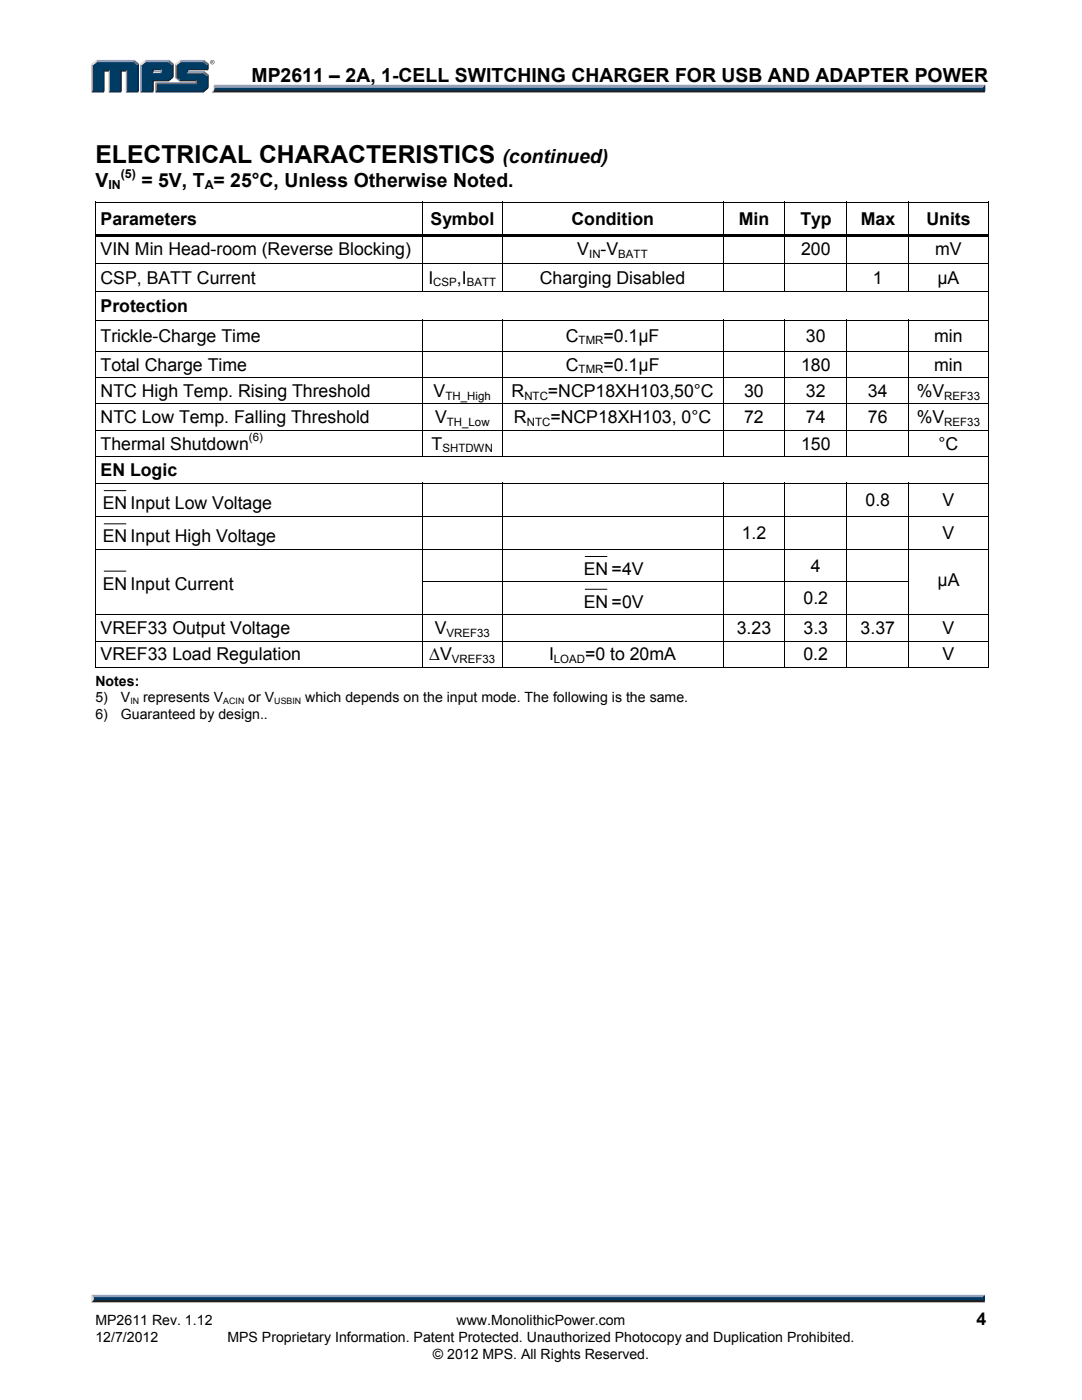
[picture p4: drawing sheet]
<svg xmlns="http://www.w3.org/2000/svg" width="216mm" height="279mm" viewBox="0 0 216 279" stroke-linecap="round" stroke-linejoin="round" font-family="sans-serif">
<path d="M18.7 259.2h177.4l.4 .7h-178.3z" fill="#231f20"/>
<path d="M18.3 258.4h178.2l-.4 .8h-177.4z" fill="#94a0b9"/>
<path d="M196.5 258.4v1.5l-.4-.4v-.6z" fill="#001339"/>
<path d="M18.7 258.9h177.4v.6h-177.4z" fill="#003b63"/>
<path d="M18.2 258.4l.5 .5v.5l-.5 .5z" fill="#dcddde"/>
<path d="M42.7 16.9h153.9l-.4 .7h-153.4z" fill="#94a0b9"/>
<path d="M42.8 17.6h153.4l.4 .6h-154.3l.4-.2z" fill="#231f20"/>
<path d="M196.2 17.3l.4-.4v1.3l-.4-.4z" fill="#001339"/>
<path d="M42.9 17.3h153.3v.5h-153.4z" fill="#003b63"/>
<path d="M42.7 16.9l.2 .5a.79 .79 0 0 1-.6 .8h.1a1.24 1.24 0 0 0 .3-1.3z" fill="#dcddde"/>
<path d="M30.4 14.4l.3-.2h1.3l.3 .2z" fill="#94a0b9"/>
<g fill="#003b63">
<path d="M18.6 12.8l.8-.6h7.2l.8 .6v5.2h-2v-4.2h-1.4v4.2h-2v-4.2h-1.4v4.2h-2z"/>
<path d="M28.3 12.8l.8-.6h2.2v1.4h-.9v.8h1.9v-.8h-1.3v-1.4h2.6l.8 .6v2.3l-.8 .7h-3.2v2.2h-2.1z"/>
<path d="M31.3 16.6h8v-.8h-3.2l-.9-.7v-2.3l.9-.6h4.4l.9 .6v.8h-4.1v.8h3.2l.9 .7v2.2l-.9 .7h-9.2z"/>
</g>
<path d="M35.9 12.1h4.8" fill="none" stroke="#94a0b9" stroke-width=".27"/>
<path d="M35 12.7l.9-.7 .2 .2-.8 .6z" fill="#dcddde"/>
<path d="M35.1 12.7v2.6" fill="none" stroke="#94a0b9" stroke-width=".27"/>
<path d="M35 15.3l.3-.2 .8 .7-.2 .2z" fill="#547194"/>
<path d="M35.9 15.9h3.4" fill="none" stroke="#001339" stroke-width=".27"/>
<g fill="#94a0b9">
<path d="M31 16.4h8.1v-.4l.2-.2v.8h-8z"/>
<path d="M31 16.4l.3 .2v1.4l-.3 .2z"/>
</g>
<path d="M37.3 13.6h4.1v-.8l.2-.1v1.1h-4v.4l-.3 .2z" fill="#001339"/>
<path d="M37.3 14.3h3.4" fill="none" stroke="#94a0b9" stroke-width=".27"/>
<path d="M40.7 14.2l.9 .7-.2 .2-.9-.7z" fill="#547194"/>
<g fill="#001339">
<path d="M31 18.2l.3-.2h9.2l.9-.7v-2.2l.2-.2v2.5l-.9 .8z"/>
<path d="M30.4 15.8h3.2l.8-.7v-2.3l.2-.1v2.6l-.9 .7h-3v2.2h-2.6l.2-.2h2.1z"/>
</g>
<path d="M33.7 12l.9 .7-.2 .1-.8-.6z" fill="#547194"/>
<path d="M29 12.1h4.7" fill="none" stroke="#94a0b9" stroke-width=".27"/>
<path d="M28.1 12.7l.9-.7 .1 .2-.8 .6z" fill="#dcddde"/>
<path d="M28.2 12.7v5.5" fill="none" stroke="#94a0b9" stroke-width=".27"/>
<path d="M32 13.8l.3-.2v.8l-.3-.2z" fill="#94a0b9"/>
<g fill="#001339">
<path d="M30.4 13.6h1.9l-.3 .2h-1.3v.4l-.3 .2z"/>
<path d="M27.4 12.8l.3-.1v5.5h-2.5l.2-.2h2z"/>
</g>
<path d="M26.8 12l.9 .7-.3 .1-.8-.6z" fill="#547194"/>
<path d="M19.2 12.1h7.6" fill="none" stroke="#94a0b9" stroke-width=".27"/>
<path d="M18.3 12.7l.9-.7 .2 .2-.8 .6z" fill="#dcddde"/>
<path d="M18.5 12.7v5.5" fill="none" stroke="#94a0b9" stroke-width=".27"/>
<path d="M20.6 13.8h1.4l-.2 .3h-.9v4.1h-2.6l.3-.2h2z" fill="#001339"/>
<path d="M21.9 13.8v4.4" fill="none" stroke="#94a0b9" stroke-width=".27"/>
<path d="M24 13.8h1.4l-.2 .3h-.9v4.1h-2.5l.2-.2h2z" fill="#001339"/>
<path d="M25.3 13.8v4.4" fill="none" stroke="#94a0b9" stroke-width=".27"/>
<path d="M40.7 12l.9 .7-.2 .1-.9-.6z" fill="#547194"/>
<path d="M41.9 12.4a.45 .45 0 0 1 .9 0 .45 .45 0 0 1-.9 0zM42 12.4a.37 .37 0 0 0 .7 0 .37 .37 0 0 0-.7 0zM42.2 12.2h.3l.1 .5-.3-.3-.1 .3zM42.3 12.2v.2h.1z" fill="#231f20"/>
<path d="M42.6 17.1h153.9l-.4 .7h-153.3z" fill="#94a0b9"/>
<path d="M42.8 17.8h153.3l.4 .7h-154.3l.4-.3z" fill="#231f20"/>
<path d="M196.1 17.5l.4-.4v1.4l-.4-.4z" fill="#001339"/>
<path d="M42.8 17.5h153.3v.6h-153.4z" fill="#003b63"/>
<g fill="#dcddde">
<path d="M42.6 17.1l.2 .5a.79 .79 0 0 1-.6 .9l.1-.1a1.24 1.24 0 0 0 .3-1.3z"/>
<path d="M30.3 14.6l.3-.2h1.3l.3 .2z"/>
</g>
<g fill="#003b63">
<path d="M18.5 13.1l.8-.7h7.2l.8 .7v5.1h-1.9v-4.2h-1.5v4.2h-2v-4.2h-1.4v4.2h-2z"/>
<path d="M28.2 13.1l.9-.7h2.1v1.4h-.9v.8h1.9v-.8h-1.2v-1.4h2.5l.8 .7v2.3l-.8 .6h-3.2v2.2h-2.1z"/>
<path d="M31.2 16.9h8v-.9h-3.2l-.8-.6v-2.3l.8-.7h4.5l.8 .7v.7h-4.1v.8h3.3l.8 .7v2.2l-.8 .7h-9.3z"/>
</g>
<path d="M35.8 12.3h4.8" fill="none" stroke="#94a0b9" stroke-width=".27"/>
<path d="M34.9 12.9l.9-.7 .2 .2-.8 .7z" fill="#dcddde"/>
<path d="M35.1 12.9v2.6" fill="none" stroke="#94a0b9" stroke-width=".27"/>
<path d="M34.9 15.5l.3-.1 .8 .6-.2 .2z" fill="#547194"/>
<path d="M35.8 16.1h3.4" fill="none" stroke="#001339" stroke-width=".27"/>
<path d="M31 16.6h8v-.4l.2-.2v.9h-8z" fill="#547194"/>
<path d="M31 16.6l.2 .3v1.3l-.2 .3z" fill="#94a0b9"/>
<path d="M37.2 13.8h4.1v-.7l.2-.2v1.1h-4v.4l-.3 .2z" fill="#001339"/>
<path d="M37.2 14.5h3.4" fill="none" stroke="#94a0b9" stroke-width=".27"/>
<path d="M40.6 14.4l.9 .7-.2 .2-.8-.7z" fill="#547194"/>
<g fill="#001339">
<path d="M31 18.5l.2-.3h9.3l.8-.7v-2.2l.2-.2v2.6l-.9 .8z"/>
<path d="M30.3 16h3.2l.8-.6v-2.3l.3-.2v2.6l-.9 .7h-3.1v2.3h-2.6l.2-.3h2.1z"/>
</g>
<path d="M33.7 12.2l.9 .7-.3 .2-.8-.7z" fill="#547194"/>
<path d="M28.9 12.3h4.8" fill="none" stroke="#94a0b9" stroke-width=".27"/>
<path d="M28 12.9l.9-.7 .2 .2-.9 .7z" fill="#dcddde"/>
<path d="M28.1 12.9v5.6" fill="none" stroke="#94a0b9" stroke-width=".27"/>
<path d="M31.9 14l.3-.2v.8l-.3-.2z" fill="#94a0b9"/>
<g fill="#001339">
<path d="M30.3 13.8h1.9l-.3 .2h-1.3v.4l-.3 .2z"/>
<path d="M27.3 13.1l.3-.2v5.6h-2.5l.3-.3h1.9z"/>
</g>
<path d="M26.7 12.2l.9 .7-.3 .2-.8-.7z" fill="#547194"/>
<path d="M19.1 12.3h7.6" fill="none" stroke="#94a0b9" stroke-width=".27"/>
<path d="M18.2 12.9l.9-.7 .2 .2-.8 .7z" fill="#dcddde"/>
<path d="M18.4 12.9v5.6" fill="none" stroke="#94a0b9" stroke-width=".27"/>
<path d="M20.5 14h1.4l-.2 .3h-.9v4.2h-2.6l.3-.3h2z" fill="#001339"/>
<path d="M21.8 14v4.5" fill="none" stroke="#94a0b9" stroke-width=".27"/>
<path d="M23.9 14h1.5l-.3 .3h-.9v4.2h-2.5l.2-.3h2z" fill="#001339"/>
<path d="M25.2 14v4.5" fill="none" stroke="#94a0b9" stroke-width=".27"/>
<path d="M40.6 12.2l.9 .7-.2 .2-.8-.7z" fill="#547194"/>
<g fill="#000">
<path d="M19 40.2h.1v.7h-.1zM19 46.7h.1v.7h-.1zM19 52.4h.1v.7h-.1zM19 58.1h.1v.7h-.1zM19.1 46.7h65.1v.5h-65.1zM84.2 40.2h.2v.7h-.2zM84.2 47.2h.2v.2h-.2zM84.2 46.7h15.9v.5h-15.9zM84.2 52.4h.2v.7h-.2zM100.1 40.2h.2v.7h-.2zM100.1 47.2h.2v.2h-.2zM100.1 46.7h44.1v.5h-44.1z"/>
<path d="M100.1 52.4h.2v.7h-.2zM144.2 40.2h.2v.7h-.2zM144.2 47.2h.2v.2h-.2zM144.2 46.7h12.3v.5h-12.3zM144.2 52.4h.2v.7h-.2zM156.5 40.2h.2v.7h-.2zM156.5 47.2h.2v.2h-.2zM156.5 46.7h12.4v.5h-12.4zM156.5 52.4h.2v.7h-.2zM168.9 40.2h.2v.7h-.2zM168.9 47.2h.2v.2h-.2zM168.9 46.7h12.4v.5h-12.4z"/>
<path d="M168.9 52.4h.2v.7h-.2zM181.3 40.2h.1v.7h-.1zM181.3 47.2h.1v.2h-.1zM181.3 46.7h15.8v.5h-15.8zM181.3 52.4h.1v.7h-.1zM197.1 40.2h.2v.7h-.2zM197.1 40.2h.2v.2h-.2zM197.1 46.7h.2v.7h-.2zM197.1 52.4h.2v.7h-.2zM197.1 58.1h.2v.7h-.2zM19 63.8h.1v.7h-.1zM19 70h.1v.7h-.1z"/>
<path d="M19 75.3h.1v.7h-.1zM84.2 63.8h.2v.7h-.2zM84.2 70h.2v.7h-.2zM84.2 75.3h.2v.7h-.2zM100.1 63.8h.2v.7h-.2zM100.1 70h.2v.7h-.2zM100.1 75.3h.2v.7h-.2zM144.2 63.8h.2v.7h-.2zM144.2 70h.2v.7h-.2zM144.2 75.3h.2v.7h-.2zM156.5 63.8h.2v.7h-.2zM156.5 70h.2v.7h-.2z"/>
<path d="M156.5 75.3h.2v.7h-.2zM168.9 63.8h.2v.7h-.2zM168.9 70h.2v.7h-.2zM168.9 75.3h.2v.7h-.2zM181.3 63.8h.1v.7h-.1zM181.3 70h.1v.7h-.1zM181.3 75.3h.1v.7h-.1zM197.1 63.8h.2v.7h-.2zM197.1 70h.2v.7h-.2zM197.1 75.3h.2v.7h-.2zM19 80.5h.1v.7h-.1zM19 85.8h.1v.7h-.1z"/>
<path d="M19 91.1h.1v.7h-.1zM19 96.3h.1v.7h-.1zM84.2 80.5h.2v.7h-.2zM84.2 85.8h.2v.7h-.2zM84.2 96.3h.2v.7h-.2zM100.1 80.5h.2v.7h-.2zM100.1 85.8h.2v.7h-.2zM100.1 96.3h.2v.7h-.2zM144.2 80.5h.2v.7h-.2zM144.2 85.8h.2v.7h-.2zM144.2 96.3h.2v.7h-.2zM156.5 80.5h.2v.7h-.2z"/>
<path d="M156.5 85.8h.2v.7h-.2zM156.5 96.3h.2v.7h-.2zM168.9 80.5h.2v.7h-.2zM168.9 85.8h.2v.7h-.2zM168.9 96.3h.2v.7h-.2zM181.3 80.5h.1v.7h-.1zM181.3 85.8h.1v.7h-.1zM181.3 96.3h.1v.7h-.1zM197.1 80.5h.2v.7h-.2zM197.1 85.8h.2v.7h-.2zM197.1 91.1h.2v.7h-.2zM197.1 96.3h.2v.7h-.2z"/>
<path d="M19 103h.1v.7h-.1zM19 109.5h.1v.7h-.1zM19 116.1h.1v.7h-.1zM84.2 103h.2v.7h-.2zM84.2 109.5h.2v.7h-.2zM84.2 116.1h.2v.7h-.2zM100.1 103h.2v.7h-.2zM100.1 109.5h.2v.7h-.2zM100.1 116.1h.2v.7h-.2zM144.2 103h.2v.7h-.2zM144.2 109.5h.2v.7h-.2zM144.2 116.1h.2v.7h-.2z"/>
<path d="M156.5 103h.2v.7h-.2zM156.5 109.5h.2v.7h-.2zM156.5 116.1h.2v.7h-.2zM168.9 103h.2v.7h-.2zM168.9 109.5h.2v.7h-.2zM168.9 116.1h.2v.7h-.2zM181.3 103h.1v.7h-.1zM181.3 109.5h.1v.7h-.1zM181.3 116.1h.1v.7h-.1zM197.1 103h.2v.7h-.2zM197.1 109.5h.2v.7h-.2zM197.1 116.1h.2v.7h-.2z"/>
<path d="M19 122.6h.1v.7h-.1zM19 127.8h.1v.7h-.1zM84.2 122.6h.2v.7h-.2zM84.2 127.8h.2v.7h-.2zM100.1 122.6h.2v.7h-.2zM100.1 127.8h.2v.7h-.2zM144.2 122.6h.2v.7h-.2zM144.2 127.8h.2v.7h-.2zM156.5 122.6h.2v.7h-.2zM156.5 127.8h.2v.7h-.2zM168.9 122.6h.2v.7h-.2zM168.9 127.8h.2v.7h-.2z"/>
<path d="M181.3 122.6h.1v.7h-.1zM181.3 127.8h.1v.7h-.1zM197.1 122.6h.2v.7h-.2zM197.1 127.8h.2v.7h-.2zM197.1 133.1h.2v.2h-.2z"/>
</g>
<g fill="none" stroke="#000" stroke-width=".2">
<path d="M19 40.3h65.2M19 40.9v5.8M19 47.4v5M19 53.1v5M19 58.8v5M19.1 52.5h65.1M19.1 58.2h178M84.3 40.9v5.8M84.3 47.4v5M84.3 53.1v5M84.4 40.3h15.7M84.4 52.5h15.7"/>
<path d="M100.2 40.9v5.8M100.2 47.4v5M100.2 53.1v5M100.3 40.3h43.9M100.3 52.5h43.9M144.3 40.9v5.8M144.3 47.4v5M144.3 53.1v5M144.4 40.3h12.1M144.4 52.5h12.1M156.6 40.9v5.8M156.6 47.4v5"/>
<path d="M156.6 53.1v5M156.7 40.3h12.2M156.7 52.5h12.2M169 40.9v5.8M169 47.4v5M169 53.1v5M169.1 40.3h12.2M169.1 52.5h12.2M181.3 40.9v5.8M181.3 47.4v5M181.3 53.1v5M181.4 40.3h15.7"/>
<path d="M181.4 52.5h15.7M197.2 40.9v5.8M197.2 47.4v5M197.2 53.1v5M197.2 58.8v5M19 64.5v5.5M19 70.7v4.6M19 76v4.5M19.1 63.9h65.1M19.1 70.1h65.1M19.1 75.4h65.1M84.3 64.5v5.5"/>
<path d="M84.3 70.7v4.6M84.3 76v4.5M84.4 63.9h15.7M84.4 70.1h15.7M84.4 75.4h15.7M100.2 64.5v5.5M100.2 70.7v4.6M100.2 76v4.5M100.3 63.9h43.9M100.3 70.1h43.9M100.3 75.4h43.9M144.3 64.5v5.5"/>
<path d="M144.3 70.7v4.6M144.3 76v4.5M144.4 63.9h12.1M144.4 70.1h12.1M144.4 75.4h12.1M156.6 64.5v5.5M156.6 70.7v4.6M156.6 76v4.5M156.7 63.9h12.2M156.7 70.1h12.2M156.7 75.4h12.2M169 64.5v5.5"/>
<path d="M169 70.7v4.6M169 76v4.5M169.1 63.9h12.2M169.1 70.1h12.2M169.1 75.4h12.2M181.3 64.5v5.5M181.3 70.7v4.6M181.3 76v4.5M181.4 63.9h15.7M181.4 70.1h15.7M181.4 75.4h15.7M197.2 64.5v5.5"/>
<path d="M197.2 70.7v4.6M197.2 76v4.5M19 81.2v4.6M19 86.5v4.6M19 91.8v4.5M19 97v6M19.1 80.6h65.1M19.1 85.9h65.1M19.1 91.1h178M19.1 96.4h65.1M20.8 97.9h4.3M84.3 81.2v4.6"/>
<path d="M84.3 86.5v4.6M84.3 97v6M84.4 80.6h15.7M84.4 85.9h15.7M84.4 96.4h15.7M100.2 81.2v4.6M100.2 86.5v4.6M100.2 97v6M100.3 80.6h43.9M100.3 85.9h43.9M100.3 96.4h43.9M144.3 81.2v4.6"/>
<path d="M144.3 86.5v4.6M144.3 97v6M144.4 80.6h12.1M144.4 85.9h12.1M144.4 96.4h12.1M156.6 81.2v4.6M156.6 86.5v4.6M156.6 97v6M156.7 80.6h12.2M156.7 85.9h12.2M156.7 96.4h12.2M169 81.2v4.6"/>
<path d="M169 86.5v4.6M169 97v6M169.1 80.6h12.2M169.1 85.9h12.2M169.1 96.4h12.2M181.3 81.2v4.6M181.3 86.5v4.6M181.3 97v6M181.4 80.6h15.7M181.4 85.9h15.7M181.4 96.4h15.7M197.2 81.2v4.6"/>
<path d="M197.2 86.5v4.6M197.2 91.8v4.5M197.2 97v6M19 103.7v5.8M19 110.2v5.9M19 116.8v5.8M19.1 103.1h65.1M19.1 109.6h65.1M20.8 104.5h4.3M20.8 114h4.3M84.3 103.7v5.8M84.3 110.2v5.9"/>
<path d="M84.3 116.8v5.8M84.4 103.1h15.7M84.4 109.6h15.7M84.4 116.1h15.7M100.2 103.7v5.8M100.2 110.2v5.9M100.2 116.8v5.8M100.3 103.1h43.9M100.3 109.6h43.9M100.3 116.1h43.9M116.8 111.1h4.3M116.8 117.6h4.3"/>
<path d="M144.3 103.7v5.8M144.3 110.2v5.9M144.3 116.8v5.8M144.4 103.1h12.1M144.4 109.6h12.1M144.4 116.1h12.1M156.6 103.7v5.8M156.6 110.2v5.9M156.6 116.8v5.8M156.7 103.1h12.2M156.7 109.6h12.2M156.7 116.1h12.2"/>
<path d="M169 103.7v5.8M169 110.2v5.9M169 116.8v5.8M169.1 103.1h12.2M169.1 109.6h12.2M169.1 116.1h12.2M181.3 103.7v5.8M181.3 110.2v5.9M181.3 116.8v5.8M181.4 103.1h15.7M181.4 109.6h15.7M197.2 103.7v5.8"/>
<path d="M197.2 110.2v5.9M197.2 116.8v5.8M19 133.2h65.2M19 123.3v4.5M19 128.5v4.8M19.1 122.7h65.1M19.1 127.9h65.1M84.3 123.3v4.5M84.3 128.5v4.8M84.4 122.7h15.7M84.4 127.9h15.7M84.4 133.2h15.7"/>
<path d="M100.2 123.3v4.5M100.2 128.5v4.8M100.3 122.7h43.9M100.3 127.9h43.9M100.3 133.2h43.9M144.3 123.3v4.5M144.3 128.5v4.8M144.4 122.7h12.1M144.4 127.9h12.1M144.4 133.2h12.1M156.6 123.3v4.5M156.6 128.5v4.8"/>
<path d="M156.7 122.7h12.2M156.7 127.9h12.2M156.7 133.2h12.2M169 123.3v4.5M169 128.5v4.8M169.1 122.7h12.2M169.1 127.9h12.2M169.1 133.2h12.2M181.3 123.3v4.5M181.3 128.5v4.8M181.4 122.7h15.7M181.4 127.9h15.7"/>
<path d="M181.4 133.2h15.7M197.2 123.3v4.5M197.2 128.5v4.8"/>
</g>
<text font-size="4.9" x="19" y="32.6">ELECTRICAL CHARACTERISTICS</text>
<g font-size="3.9">
<text x="50.2" y="16.3">MP2611 – 2A, 1-CELL SWITCHING CHARGER FOR USB AND ADAPTER POWER</text>
<text x="100.2" y="32.6">(continued)</text>
<text x="19" y="37.3">V</text>
<text x="28.2" y="37.3">= 5V, T = 25°C, Unless Otherwise Noted.</text>
</g>
<g font-size="3.5">
<text x="20.1" y="44.8">Parameters</text>
<text x="85.9" y="44.8">Symbol</text>
<text x="114" y="44.8">Condition</text>
<text x="147.4" y="44.8">Min</text>
<text x="159.7" y="44.8">Typ</text>
<text x="171.8" y="44.8">Max</text>
<text x="184.9" y="44.8">Units</text>
<text x="20.1" y="50.9">VIN Min Head-room (Reverse Blocking)</text>
<text x="115.2" y="50.9">V -V</text>
<text x="159.9" y="50.9">200</text>
<text x="186.6" y="50.9">mV</text>
<text x="20.1" y="56.6">CSP, BATT Current</text>
<text x="85.5" y="56.6">I</text>
<text x="91.2" y="56.6">,I</text>
<text x="107.7" y="56.6">Charging Disabled</text>
<text x="174.2" y="56.6">1</text>
<text x="187.1" y="56.6">µA</text>
<text x="20.1" y="62.3">Protection</text>
<text x="20.1" y="68.2">Trickle-Charge Time</text>
<text x="112.9" y="68.2">C</text>
<text x="120.4" y="68.2">=0.1µF</text>
<text x="160.8" y="68.2">30</text>
<text x="186.4" y="68.2">min</text>
<text x="20.1" y="74">Total Charge Time</text>
<text x="112.9" y="74">C</text>
<text x="120.4" y="74">=0.1µF</text>
<text x="159.9" y="74">180</text>
<text x="186.4" y="74">min</text>
<text x="20.1" y="79.2">NTC High Temp. Rising Threshold</text>
<text x="86.5" y="79.2">V</text>
<text x="102.1" y="79.2">R</text>
<text x="109.3" y="79.2">=NCP18XH103,50°C</text>
<text x="148.5" y="79.2">30</text>
<text x="160.8" y="79.2">32</text>
<text x="173.2" y="79.2">34</text>
<text x="182.9" y="79.2">%V</text>
<text x="20.1" y="84.5">NTC Low Temp. Falling Threshold</text>
<text x="20.1" y="89.7">Thermal Shutdown</text>
<text x="86.1" y="89.7">T</text>
<text x="86.8" y="84.5">V</text>
<text x="102.6" y="84.5">R</text>
<text x="109.8" y="84.5">=NCP18XH103, 0°C</text>
<text x="148.5" y="84.5">72</text>
<text x="159.9" y="89.7">150</text>
<text x="160.8" y="84.5">74</text>
<text x="173.2" y="84.5">76</text>
<text x="182.9" y="84.5">%V</text>
<text x="187.3" y="89.7">°C</text>
<text x="20.1" y="95">EN Logic</text>
<text x="20.5" y="101.6">EN Input Low Voltage</text>
<text x="172.7" y="101">0.8</text>
<text x="188.1" y="101">V</text>
<text x="148" y="107.6">1.2</text>
<text x="188.1" y="107.6">V</text>
<text x="20.5" y="108.2">EN Input High Voltage</text>
<text x="20.5" y="117.7">EN Input Current</text>
<text x="116.5" y="114.7">EN =4V</text>
<text x="161.8" y="114.1">4</text>
<text x="187.1" y="117">μA</text>
<text x="116.5" y="121.3">EN =0V</text>
<text x="160.3" y="120.6">0.2</text>
<text x="20.1" y="126.6">VREF33 Output Voltage</text>
<text x="20.1" y="131.8">VREF33 Load Regulation</text>
<text x="85.7" y="131.8">∆V</text>
<text x="86.7" y="126.6">V</text>
<text x="109.6" y="131.8">I</text>
<text x="116.8" y="131.8">=0 to 20mA</text>
<text x="147" y="126.6">3.23</text>
<text x="160.3" y="131.8">0.2</text>
<text x="160.3" y="126.6">3.3</text>
<text x="171.7" y="126.6">3.37</text>
<text x="188.1" y="131.8">V</text>
<text x="188.1" y="126.6">V</text>
<text x="194.9" y="264.5">4</text>
</g>
<g font-size="2.8">
<text x="19" y="136.9">Notes:</text>
<text x="19" y="143.4">6)</text>
<text x="19" y="140.2">5)</text>
<text x="24.1" y="140.2">V</text>
<text x="24.1" y="143.4">Guaranteed by design..</text>
<text x="28.6" y="140.2">represents V</text>
<text x="49.6" y="140.2">or V</text>
<text x="60.9" y="140.2">which depends on the input mode. The following is the same.</text>
<text x="19" y="267.9">12/7/2012</text>
<text x="19" y="264.5">MP2611 Rev. 1.12</text>
<text x="45.4" y="267.9">MPS Proprietary Information. Patent Protected. Unauthorized Photocopy and Duplication Prohibited.</text>
<text x="91.1" y="264.5">www.MonolithicPower.com</text>
<text x="86.4" y="271.1">© 2012 MPS. All Rights Reserved.</text>
</g>
<g font-size="2.5">
<text x="24.1" y="35.5">(5)</text>
<text x="21.6" y="37.8">IN</text>
<text x="40.9" y="37.8">A</text>
</g>
<g font-size="2.3">
<text x="117.6" y="51.4">IN</text>
<text x="123.4" y="51.4">BATT</text>
<text x="86.5" y="57.1">CSP</text>
<text x="93.1" y="57.1">BATT</text>
<text x="115.5" y="68.7">TMR</text>
<text x="115.5" y="74.5">TMR</text>
<text x="88.9" y="79.8">TH_High</text>
<text x="104.6" y="79.8">NTC</text>
<text x="188.4" y="79.8">REF33</text>
<text x="49.7" y="88">(6)</text>
<text x="89.2" y="85">TH_Low</text>
<text x="105.1" y="85">NTC</text>
<text x="188.4" y="85">REF33</text>
<text x="88.3" y="90.3">SHTDWN</text>
<text x="89.1" y="127.1">VREF33</text>
<text x="90.2" y="132.3">VREF33</text>
<text x="110.5" y="132.3">LOAD</text>
</g>
<g font-size="1.8">
<text x="26" y="140.5">IN</text>
<text x="44.6" y="140.5">ACIN</text>
<text x="54.7" y="140.5">USBIN</text>
</g>
</svg>
